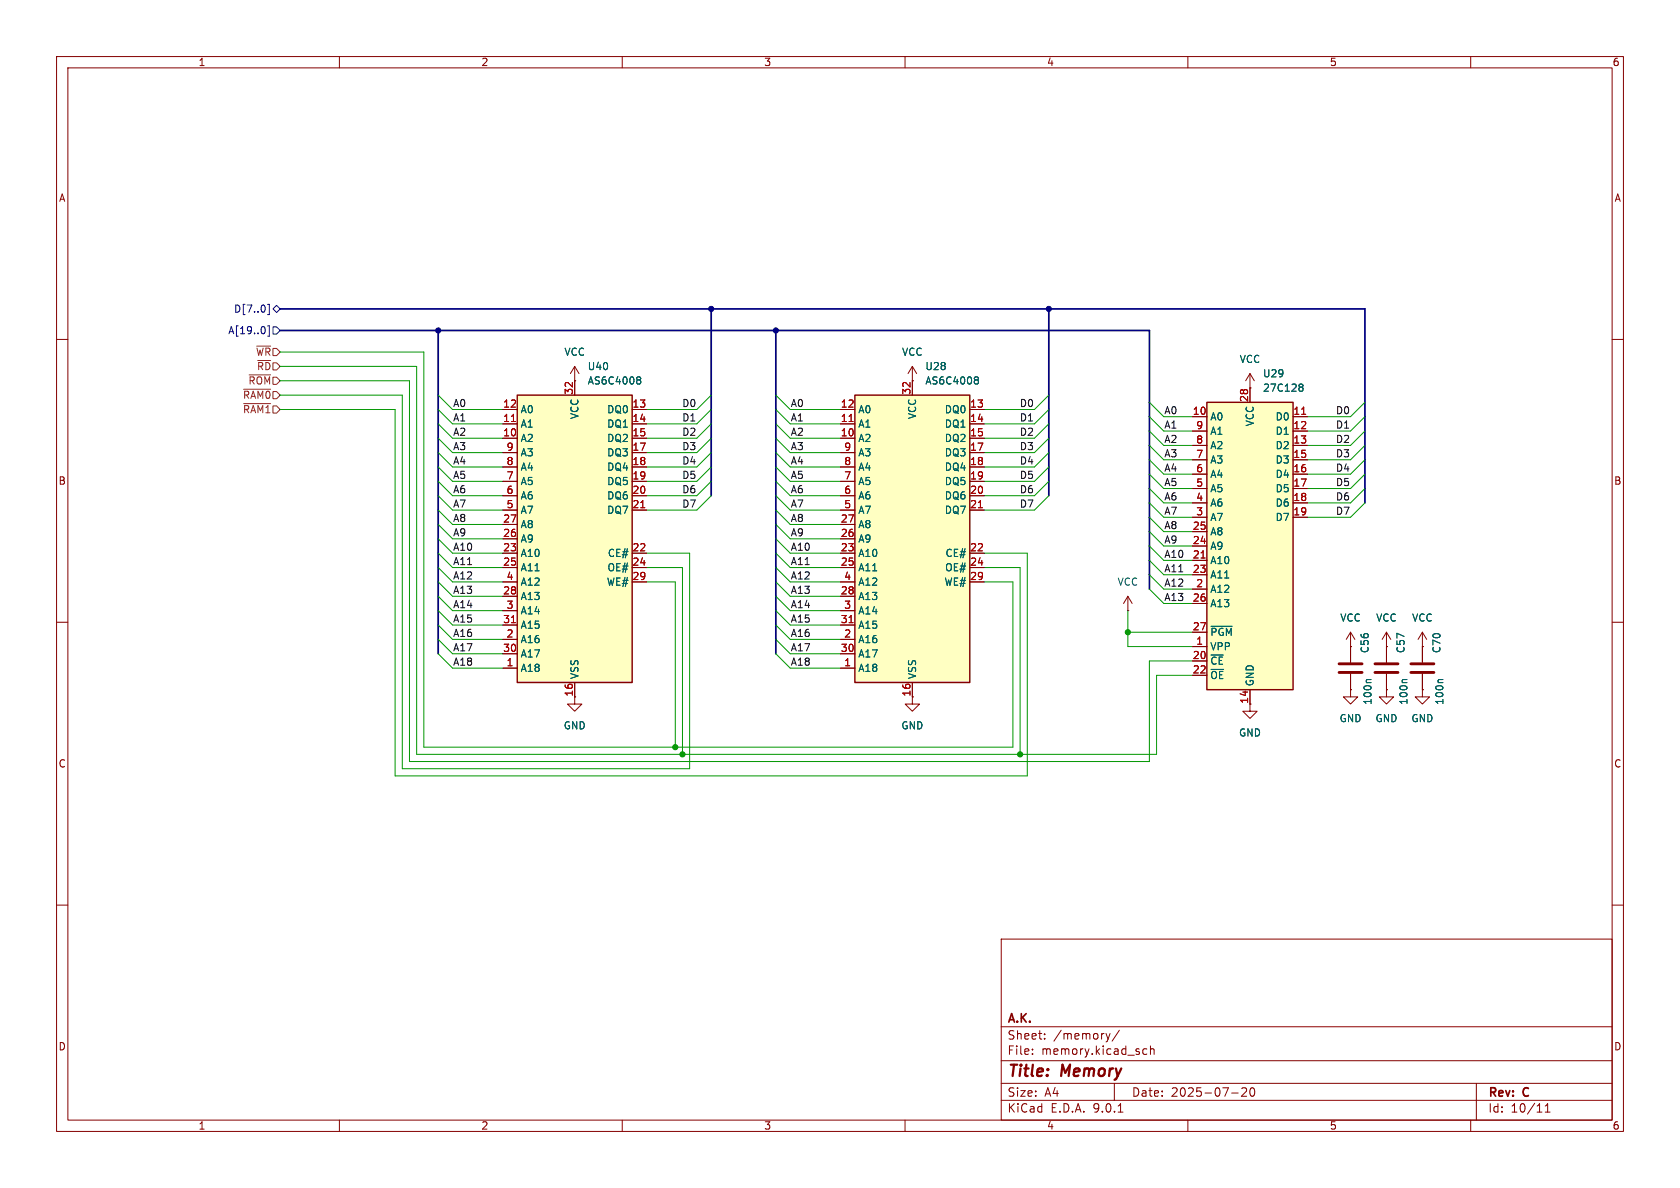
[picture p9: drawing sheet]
<svg xmlns="http://www.w3.org/2000/svg" width="297mm" height="210mm" viewBox="0 0 297 210" stroke-linecap="round" stroke-linejoin="round" font-family="sans-serif">
<g fill="none" stroke="#840000" stroke-width=".18">
<path d="M10 10h277v190h-277zM12 12h273v186h-273zM60 10v2M110 10v2M160 10v2M210 10v2M260 10v2M10 60h2M285 60h2M10 110h2M199.4 108h.1M199.4 105.4l-.8 1.3"/>
<path d="M199.4 105.4l.8 1.3M199.4 105.4v2.6M251.5 114.3v2.8M251.5 119.1v2.8M285 110h2M161.3 123.2v1.3h1.3l-1.3 1.2-1.3-1.2h1.3M10 160h2M177 166h108v32h-108zM285 160h2M60 198v2M110 198v2M160 198v2"/>
<path d="M177 194.5h108M177 191.5h108M177 187.5h108M177 181.5h108M182.5 186.3v.1M182.5 185.5v.1M184.7 183.6v.1M184.7 182.8v.1M195.5 182.7l.4 1M195.9 183.7l-.2 .4M196.2 182.7l-.3 1M197 191.5v3"/>
<path d="M197.7 196.6h.8M197.9 182.1l-1.3 2M202 186.1l.3 .3 .4-.1M202.7 185.5l-.4-.1-.3 .3M203.4 185.5l.2-.1 .4 .1v.9M203.4 184.9v1.5M210 198v2M217.7 193.2h1.2M219.5 192.4l.6-.1 .2 .1 .1 .3-.9 1.1h.9M221.1 192.4l.2-.1a.81 .81 0 0 1 .6 .6 .81 .81 0 0 1-.3 .8l-.1 .1a.81 .81 0 0 1-.4-1.4zM260 198v2M261 191.5v6.5"/>
<path d="M273.2 196.6h.8M273.2 195.5l.4-.4v1.5"/>
</g>
<path d="M249.4 117.3h4.1M249.4 118.9h4.1" fill="none" stroke="#840000" stroke-width=".51"/>
<path d="M255.1 120.1h-.7l-.2 .2" fill="none" stroke="#006464" stroke-width=".18"/>
<path d="M151.1 69.9h20.3v50.8h-20.3z" fill="#ffffc2"/>
<path d="M151.1 69.9h20.3v50.8h-20.3z" fill="none" stroke="#840000" stroke-width=".25"/>
<g fill="none" stroke="#840000" stroke-width=".18">
<path d="M148.6 72.4h2.5M148.6 74.9h2.5M148.6 77.5h2.5M161.3 67.3v2.6M171.4 72.4h2.6M171.4 74.9h2.6M171.4 77.5h2.6M148.6 80h2.5M148.6 82.6h2.5M148.6 85.1h2.5M148.6 87.6h2.5M148.6 90.2h2.5"/>
<path d="M148.6 92.7h2.5M148.6 95.3h2.5M148.6 97.8h2.5M171.4 80h2.6M171.4 82.6h2.6M171.4 85.1h2.6M171.4 87.6h2.6M171.4 90.2h2.6M171.4 97.8h2.6M148.6 100.3h2.5M148.6 102.9h2.5M148.6 105.4h2.5"/>
<path d="M148.6 108h2.5M148.6 110.5h2.5M148.6 113h2.5M148.6 115.6h2.5M148.6 118.1h2.5M171.4 100.3h2.6M171.4 102.9h2.6M161.3 120.7v2.5"/>
</g>
<path d="M150.1 74.5h.7M173 89.8h.7M150.1 110.1h.7" fill="none" stroke="#a90000" stroke-width=".18"/>
<path d="M172.5 66.6h.2l.3 .3-.3 .3M172.5 67.2h.2M172.7 67.2l.3 .2v.2l-.2 .2-.3 .1" fill="none" stroke="#006464" stroke-width=".18"/>
<path d="M213.4 71.1h15.2v50.8h-15.2z" fill="#ffffc2"/>
<path d="M213.4 71.1h15.2v50.8h-15.2z" fill="none" stroke="#840000" stroke-width=".25"/>
<g fill="none" stroke="#840000" stroke-width=".18">
<path d="M101.6 67.3h.1M101.6 64.8l-.8 1.2M101.6 64.8l.8 1.2M101.6 64.8v2.5M161.3 67.3h.1M161.3 64.8l-.8 1.2M161.3 64.8l.8 1.2M161.3 64.8v2.5M210.8 73.7h2.6M210.8 76.2h2.6M210.8 78.7h2.6M221 68.6h.1"/>
<path d="M221 66v5.1M221 66l-.8 1.3M221 66l.7 1.3M228.6 73.7h2.5M228.6 76.2h2.5M228.6 78.7h2.5M210.8 81.3h2.6M210.8 83.8h2.6M210.8 86.4h2.6M210.8 88.9h2.6M210.8 91.4h2.6M210.8 94h2.6"/>
<path d="M210.8 96.5h2.6M210.8 99.1h2.6M228.6 81.3h2.5M228.6 83.8h2.5M228.6 86.4h2.5M228.6 88.9h2.5M228.6 91.4h2.5M210.8 101.6h2.6M210.8 104.1h2.6M210.8 106.7h2.6M210.8 111.8h2.6M210.8 114.3h2.6"/>
<path d="M210.8 116.8h2.6M210.8 119.4h2.6M238.8 114.3h.1M238.8 111.8l-.8 1.2M238.8 111.8l.7 1.2M238.8 111.8v5.3M238.8 119.1v2.8M245.1 114.3h.1M245.1 111.8v5.3M245.1 119.1v2.8M245.1 111.8l-.8 1.2M245.1 111.8l.8 1.2"/>
<path d="M251.5 114.3h.1M251.5 111.8l-.8 1.2M251.5 111.8l.7 1.2M251.5 111.8v2.5M221 121.9v3.8h1.2l-1.2 1.3-1.3-1.3h1.3M238.8 121.9v1.3h1.2l-1.2 1.3-1.3-1.3h1.3M238.8 121.9h.1M245.1 121.9v1.3h1.3l-1.3 1.3-1.3-1.3h1.3M245.1 121.9h.1M251.5 121.9v1.3h1.2l-1.2 1.3-1.3-1.3h1.3M251.5 121.9h.1"/>
</g>
<path d="M230.1 73.2h.7M212.3 98.6h.8" fill="none" stroke="#a90000" stroke-width=".18"/>
<path d="M229.9 67.9h.2l.3 .2-.3 .3M229.9 68.4h.2M230.1 68.4l.3 .3v.2l-.2 .2-.3 .1M214.1 110.7h3.7M242.4 120.1h-.7l-.2 .2M248.7 120.1h-.6l-.2 .2" fill="none" stroke="#006464" stroke-width=".18"/>
<path d="M236.7 117.3h4.1M236.7 118.9h4.1M243.1 117.3h4M243.1 118.9h4" fill="none" stroke="#840000" stroke-width=".51"/>
<path d="M91.4 69.9h20.4v50.8h-20.4z" fill="#ffffc2"/>
<path d="M91.4 69.9h20.4v50.8h-20.4z" fill="none" stroke="#840000" stroke-width=".25"/>
<g fill="none" stroke="#840000" stroke-width=".18">
<path d="M88.9 72.4h2.5M88.9 74.9h2.5M88.9 77.5h2.5M101.6 67.3h.1M101.6 67.3v2.6M111.8 72.4h2.5M111.8 74.9h2.5M111.8 77.5h2.5M148.6 72.4h2.5M148.6 74.9h2.5M148.6 77.5h2.5M161.3 67.3h.1"/>
<path d="M161.3 67.3v2.6M171.4 72.4h2.6M171.4 74.9h2.6M171.4 77.5h2.6M210.8 73.7h2.6M210.8 76.2h2.6M210.8 78.7h2.6M221 68.6h.1M221 68.6v2.5M228.6 73.7h2.5M228.6 76.2h2.5M228.6 78.7h2.5"/>
<path d="M88.9 80h2.5M88.9 82.6h2.5M88.9 85.1h2.5M88.9 87.6h2.5M88.9 90.2h2.5M88.9 92.7h2.5M88.9 95.3h2.5M88.9 97.8h2.5M111.8 80h2.5M111.8 82.6h2.5M111.8 85.1h2.5M111.8 87.6h2.5"/>
<path d="M111.8 90.2h2.5M111.8 97.8h2.5M148.6 80h2.5M148.6 82.6h2.5M148.6 85.1h2.5M148.6 87.6h2.5M148.6 90.2h2.5M148.6 92.7h2.5M148.6 95.3h2.5M148.6 97.8h2.5M171.4 80h2.6M171.4 82.6h2.6"/>
<path d="M171.4 85.1h2.6M171.4 87.6h2.6M171.4 90.2h2.6M171.4 97.8h2.6M210.8 81.3h2.6M210.8 83.8h2.6M210.8 86.4h2.6M210.8 88.9h2.6M210.8 91.4h2.6M210.8 94h2.6M210.8 96.5h2.6M210.8 99.1h2.6"/>
<path d="M228.6 81.3h2.5M228.6 83.8h2.5M228.6 86.4h2.5M228.6 88.9h2.5M228.6 91.4h2.5M88.9 100.3h2.5M88.9 102.9h2.5M88.9 105.4h2.5M88.9 108h2.5M88.9 110.5h2.5M88.9 113h2.5M88.9 115.6h2.5"/>
<path d="M88.9 118.1h2.5M111.8 100.3h2.5M111.8 102.9h2.5M148.6 100.3h2.5M148.6 102.9h2.5M148.6 105.4h2.5M148.6 108h2.5M148.6 110.5h2.5M148.6 113h2.5M148.6 115.6h2.5M148.6 118.1h2.5M171.4 100.3h2.6"/>
<path d="M171.4 102.9h2.6M210.8 101.6h2.6M210.8 104.1h2.6M210.8 106.7h2.6M210.8 111.8h2.6M210.8 114.3h2.6M210.8 116.8h2.6M210.8 119.4h2.6M238.8 114.3h.1M238.8 114.3v2.8M238.8 119.1v2.8M245.1 114.3h.1"/>
<path d="M245.1 114.3v2.8M245.1 119.1v2.8M251.5 114.3h.1M251.5 114.3v2.8M251.5 119.1v2.8M101.6 120.7v3.8h1.3l-1.3 1.2-1.3-1.2h1.3M161.3 120.7v2.5M221 121.9v2.6M238.8 121.9h.1M245.1 121.9h.1M251.5 121.9h.1"/>
</g>
<path d="M90.4 74.5h.7M150.1 74.5h.7M230.1 73.2h.7M113.3 89.8h.7M173 89.8h.7M212.3 98.6h.8M90.4 110.1h.7M150.1 110.1h.7" fill="none" stroke="#a90000" stroke-width=".18"/>
<g fill="none" stroke="#006464" stroke-width=".18">
<path d="M112.8 66.6h.2l.3 .3-.3 .3M112.8 67.2h.2M113 67.2l.3 .2v.2l-.1 .2-.4 .1M172.5 66.6h.2l.3 .3-.3 .3M172.5 67.2h.2M172.7 67.2l.3 .2v.2l-.2 .2-.3 .1M229.9 67.9h.2l.3 .2-.3 .3M229.9 68.4h.2M230.1 68.4l.3 .3v.2l-.2 .2-.3 .1M214.1 110.7h3.7M242.4 120.1h-.7l-.2 .2M248.7 120.1h-.6l-.2 .2"/>
<path d="M255.1 120.1h-.7l-.2 .2"/>
</g>
<path d="M46.8 58v.8M47.3 57.6h.3v1.8h-.3M47.3 53.8h.3v1.8h-.3M48.3 57.8h.6l.6 .6-.6 .7h-.6zM48.9 54l.6 .6-.6 .6-.6-.6z" fill="none" stroke="#000084" stroke-width=".18"/>
<path d="M43.1 71.3h4.7M43.1 68.8h4.7M44 66.3h3.8M45.4 61.2h2.4" fill="none" stroke="#725600" stroke-width=".18"/>
<path d="M49.5 58.4h153.7v45.7M49.5 54.6h191.8v34.3M77.5 58.4v57.2M125.7 54.6v33M137.2 58.4v57.2M185.4 54.6v33" fill="none" stroke="#000084" stroke-width=".3"/>
<g fill="none" stroke="#009600" stroke-width=".18">
<path d="M49.5 72.4h20.3v64.8h111.8v-39.4h-7.6M49.5 69.9h21.6v66h50.8v-38.1h-7.6M49.5 67.3h22.9v67.3h130.8v-17.8h7.6M49.5 62.2h25.4v69.9h104.2v-29.2h-5.1M49.5 64.8h24.2v68.6h130.8v-14h6.3M77.5 69.9l2.5 2.5h8.9M77.5 77.5l2.5 2.5h8.9M77.5 72.4l2.5 2.5h8.9M77.5 74.9l2.5 2.6h8.9M125.7 69.9l-2.5 2.5h-8.9M125.7 77.5l-2.5 2.5h-8.9M125.7 72.4l-2.5 2.5h-8.9"/>
<path d="M125.7 74.9l-2.5 2.6h-8.9M137.2 69.9l2.5 2.5h8.9M137.2 77.5l2.5 2.5h8.9M137.2 72.4l2.5 2.5h8.9M137.2 74.9l2.5 2.6h8.9M185.4 69.9l-2.5 2.5h-8.9M185.4 77.5l-2.5 2.5h-8.9M185.4 72.4l-2.5 2.5h-8.9M185.4 74.9l-2.5 2.6h-8.9M203.2 73.7l2.5 2.5h5.1M203.2 76.2l2.5 2.5h5.1M203.2 71.1l2.5 2.6h5.1"/>
<path d="M203.2 78.7l2.5 2.6h5.1M241.3 73.7l-2.5 2.5h-7.7M241.3 76.2l-2.5 2.5h-7.7M241.3 71.1l-2.5 2.6h-7.7M241.3 78.7l-2.5 2.6h-7.7M77.5 82.6l2.5 2.5h8.9M77.5 87.6l2.5 2.6h8.9M77.5 97.8l2.5 2.5h8.9M77.5 95.3l2.5 2.5h8.9M77.5 90.2l2.5 2.5h8.9M77.5 85.1l2.5 2.5h8.9M77.5 80l2.5 2.6h8.9"/>
<path d="M77.5 92.7l2.5 2.6h8.9M125.7 82.6l-2.5 2.5h-8.9M125.7 87.6l-2.5 2.6h-8.9M125.7 85.1l-2.5 2.5h-8.9M125.7 80l-2.5 2.6h-8.9M137.2 82.6l2.5 2.5h8.9M137.2 87.6l2.5 2.6h8.9M137.2 97.8l2.5 2.5h8.9M137.2 95.3l2.5 2.5h8.9M137.2 90.2l2.5 2.5h8.9M137.2 85.1l2.5 2.5h8.9M137.2 80l2.5 2.6h8.9"/>
<path d="M137.2 92.7l2.5 2.6h8.9M185.4 82.6l-2.5 2.5h-8.9M185.4 87.6l-2.5 2.6h-8.9M185.4 85.1l-2.5 2.5h-8.9M185.4 80l-2.5 2.6h-8.9M203.2 86.4l2.5 2.5h5.1M203.2 81.3l2.5 2.5h5.1M203.2 99.1l2.5 2.5h5.1M203.2 91.4l2.5 2.6h5.1M203.2 88.9l2.5 2.5h5.1M203.2 83.8l2.5 2.6h5.1M203.2 94l2.5 2.5h5.1"/>
<path d="M203.2 96.5l2.5 2.6h5.1M241.3 86.4l-2.5 2.5h-7.7M241.3 81.3l-2.5 2.5h-7.7M241.3 88.9l-2.5 2.5h-7.7M241.3 83.8l-2.5 2.6h-7.7M77.5 113l2.5 2.6h8.9M77.5 100.3l2.5 2.6h8.9M77.5 115.6l2.5 2.5h8.9M77.5 105.4l2.5 2.6h8.9M77.5 108l2.5 2.5h8.9M77.5 102.9l2.5 2.5h8.9M77.5 110.5l2.5 2.5h8.9"/>
<path d="M114.3 102.9h5.1v29.2M114.3 100.3h6.3v33.1M137.2 113l2.5 2.6h8.9M137.2 100.3l2.5 2.6h8.9M137.2 115.6l2.5 2.5h8.9M137.2 105.4l2.5 2.6h8.9M137.2 108l2.5 2.5h8.9M137.2 102.9l2.5 2.5h8.9M137.2 110.5l2.5 2.5h8.9M174 100.3h6.3v33.1M199.4 108v6.3h11.4M199.4 111.8h11.4"/>
<path d="M203.2 101.6l2.5 2.5h5.1M203.2 104.1l2.5 2.6h5.1"/>
</g>
<g fill="#000084" stroke="#000084" stroke-width=".18">
<circle cx="137.2" cy="58.4" r=".46"/>
<circle cx="185.4" cy="54.6" r=".46"/>
<circle cx="125.7" cy="54.6" r=".46"/>
<circle cx="77.5" cy="58.4" r=".46"/>
</g>
<g fill="#009600" stroke="#009600" stroke-width=".18">
<circle cx="199.4" cy="111.8" r=".46"/>
<circle cx="180.3" cy="133.4" r=".46"/>
<circle cx="120.6" cy="133.4" r=".46"/>
<circle cx="119.4" cy="132.1" r=".46"/>
</g>
<g font-size="2.8" fill="#840000">
<text x="178" y="190.9">Title:</text>
<text x="187.7" y="190.9">Memory</text>
</g>
<g font-size="2.1" fill="#840000">
<text x="178" y="184">Sheet:</text>
<text x="178" y="181.2">A.K.</text>
<text x="186.2" y="184">/memory/</text>
<text x="178" y="186.7">File:</text>
<text x="184.1" y="186.7">memory.kicad_sch</text>
<text x="178" y="196.9">KiCad</text>
<text x="178" y="194.1">Size:</text>
<text x="184.7" y="194.1">A4</text>
<text x="185.7" y="196.9">E.D.A.</text>
<text x="193.3" y="196.9">9.0.1</text>
<text x="200" y="194.1">Date:</text>
<text x="207" y="194.1">2025-07-20</text>
<text x="263" y="194.3">Rev:</text>
<text x="263" y="196.9">Id:</text>
<text x="267.1" y="196.9">10/11</text>
<text x="269.4" y="194.3">C</text>
</g>
<g font-size="1.8" fill="#840000">
<text x="35" y="11.9">1</text>
<text x="85" y="11.9">2</text>
<text x="135" y="11.9">3</text>
<text x="185" y="11.9">4</text>
<text x="235" y="11.9">5</text>
<text x="285" y="11.9">6</text>
<text x="10.3" y="35.9">A</text>
<text x="285.3" y="35.9">A</text>
<text x="10.3" y="85.9">B</text>
<text x="285.3" y="85.9">B</text>
<text x="101.3" y="123.2" transform="rotate(-90 101.3 123.2)">16</text>
<text x="220.7" y="124.5" transform="rotate(-90 220.7 124.5)">14</text>
<text x="10.3" y="135.9">C</text>
<text x="285.3" y="135.9">C</text>
<text x="10.3" y="185.9">D</text>
<text x="285.3" y="185.9">D</text>
<text x="35" y="199.9">1</text>
<text x="85" y="199.9">2</text>
<text x="135" y="199.9">3</text>
<text x="185" y="199.9">4</text>
<text x="235" y="199.9">5</text>
<text x="285" y="199.9">6</text>
</g>
<g font-size="1.8" fill="#000084">
<text x="40.2" y="59.3">A[19..0]</text>
<text x="41.3" y="55.5">D[7..0]</text>
</g>
<g font-size="1.8" fill="#725600">
<text x="45.1" y="63.1">~{WR}</text>
<text x="45.3" y="65.6">~{RD}</text>
<text x="42.8" y="70.7">~{RAM0}</text>
<text x="43.8" y="68.2">~{ROM}</text>
<text x="42.8" y="73.3">~{RAM1}</text>
</g>
<g font-size="1.8" fill="#006464">
<text x="99.7" y="63.1">VCC</text>
<text x="103.8" y="65.6">U40</text>
<text x="159.4" y="63.1">VCC</text>
<text x="163.5" y="65.6">U28</text>
<text x="219.1" y="64.4">VCC</text>
<text x="103.8" y="68.2">AS6C4008</text>
<text x="163.5" y="68.2">AS6C4008</text>
<text x="223.2" y="66.9">U29</text>
<text x="223.2" y="69.4">27C128</text>
<text x="91.9" y="73.3">A0</text>
<text x="91.9" y="75.8">A1</text>
<text x="102.5" y="74.2" transform="rotate(-90 102.5 74.2)">VCC</text>
<text x="107.2" y="73.3">DQ0</text>
<text x="107.2" y="75.8">DQ1</text>
<text x="151.6" y="73.3">A0</text>
<text x="151.6" y="75.8">A1</text>
<text x="162.2" y="74.2" transform="rotate(-90 162.2 74.2)">VCC</text>
<text x="166.9" y="73.3">DQ0</text>
<text x="166.9" y="75.8">DQ1</text>
<text x="213.9" y="74.5">A0</text>
<text x="213.9" y="77.1">A1</text>
<text x="221.8" y="75.5" transform="rotate(-90 221.8 75.5)">VCC</text>
<text x="225.4" y="74.5">D0</text>
<text x="225.4" y="77.1">D1</text>
<text x="91.9" y="78.3">A2</text>
<text x="91.9" y="80.9">A3</text>
<text x="91.9" y="83.4">A4</text>
<text x="107.2" y="78.3">DQ2</text>
<text x="107.2" y="80.9">DQ3</text>
<text x="107.2" y="83.4">DQ4</text>
<text x="151.6" y="78.3">A2</text>
<text x="151.6" y="80.9">A3</text>
<text x="151.6" y="83.4">A4</text>
<text x="166.9" y="78.3">DQ2</text>
<text x="166.9" y="80.9">DQ3</text>
<text x="166.9" y="83.4">DQ4</text>
<text x="213.9" y="79.6">A2</text>
<text x="213.9" y="82.1">A3</text>
<text x="225.4" y="79.6">D2</text>
<text x="225.4" y="82.1">D3</text>
<text x="91.9" y="86">A5</text>
<text x="91.9" y="88.5">A6</text>
<text x="107.2" y="86">DQ5</text>
<text x="107.2" y="88.5">DQ6</text>
<text x="151.6" y="86">A5</text>
<text x="151.6" y="88.5">A6</text>
<text x="166.9" y="86">DQ5</text>
<text x="166.9" y="88.5">DQ6</text>
<text x="213.9" y="84.7">A4</text>
<text x="213.9" y="87.2">A5</text>
<text x="213.9" y="89.8">A6</text>
<text x="225.4" y="84.7">D4</text>
<text x="225.4" y="87.2">D5</text>
<text x="225.4" y="89.8">D6</text>
<text x="91.9" y="91">A7</text>
<text x="91.9" y="93.6">A8</text>
<text x="107.2" y="91">DQ7</text>
<text x="151.6" y="91">A7</text>
<text x="151.6" y="93.6">A8</text>
<text x="166.9" y="91">DQ7</text>
<text x="213.9" y="92.3">A7</text>
<text x="213.9" y="94.8">A8</text>
<text x="225.4" y="92.3">D7</text>
<text x="91.9" y="96.1">A9</text>
<text x="91.9" y="98.7">A10</text>
<text x="91.9" y="101.2">A11</text>
<text x="107.3" y="101.2">OE#</text>
<text x="107.4" y="98.7">CE#</text>
<text x="151.6" y="96.1">A9</text>
<text x="151.6" y="98.7">A10</text>
<text x="151.6" y="101.2">A11</text>
<text x="167" y="101.2">OE#</text>
<text x="167" y="98.7">CE#</text>
<text x="213.9" y="97.4">A9</text>
<text x="213.9" y="99.9">A10</text>
<text x="91.9" y="103.7">A12</text>
<text x="91.9" y="106.3">A13</text>
<text x="107.2" y="103.7">WE#</text>
<text x="151.6" y="103.7">A12</text>
<text x="151.6" y="106.3">A13</text>
<text x="166.9" y="103.7">WE#</text>
<text x="197.5" y="103.7">VCC</text>
<text x="213.9" y="102.5">A11</text>
<text x="213.9" y="105">A12</text>
<text x="213.9" y="107.5">A13</text>
<text x="91.9" y="108.8">A14</text>
<text x="91.9" y="111.4">A15</text>
<text x="91.9" y="113.9">A16</text>
<text x="151.6" y="108.8">A14</text>
<text x="151.6" y="111.4">A15</text>
<text x="151.6" y="113.9">A16</text>
<text x="213.9" y="112.6">~{PGM}</text>
<text x="236.8" y="110.1">VCC</text>
<text x="243.2" y="110.1">VCC</text>
<text x="249.5" y="110.1">VCC</text>
<text x="91.9" y="116.4">A17</text>
<text x="91.9" y="119">A18</text>
<text x="151.6" y="116.4">A17</text>
<text x="151.6" y="119">A18</text>
<text x="213.9" y="115.2">VPP</text>
<text x="213.9" y="117.7">~{CE}</text>
<text x="242.2" y="115.6" transform="rotate(-90 242.2 115.6)">C56</text>
<text x="248.5" y="115.6" transform="rotate(-90 248.5 115.6)">C57</text>
<text x="254.9" y="115.6" transform="rotate(-90 254.9 115.6)">C70</text>
<text x="102.5" y="120.1" transform="rotate(-90 102.5 120.1)">VSS</text>
<text x="162.2" y="120.1" transform="rotate(-90 162.2 120.1)">VSS</text>
<text x="213.9" y="120.2">~{OE}</text>
<text x="221.8" y="121.4" transform="rotate(-90 221.8 121.4)">GND</text>
<text x="242.7" y="124.7" transform="rotate(-90 242.7 124.7)">100n</text>
<text x="249" y="124.7" transform="rotate(-90 249 124.7)">100n</text>
<text x="255.4" y="124.7" transform="rotate(-90 255.4 124.7)">100n</text>
<text x="99.6" y="129.1">GND</text>
<text x="159.3" y="129.1">GND</text>
<text x="218.9" y="130.4">GND</text>
<text x="236.7" y="127.9">GND</text>
<text x="243.1" y="127.9">GND</text>
<text x="249.4" y="127.9">GND</text>
</g>
<g font-size="1.8" fill="#a90000">
<text x="101.3" y="69.9" transform="rotate(-90 101.3 69.9)">32</text>
<text x="161" y="69.9" transform="rotate(-90 161 69.9)">32</text>
<text x="220.7" y="71.2" transform="rotate(-90 220.7 71.2)">28</text>
<text x="88.9" y="72.1">12</text>
<text x="88.9" y="74.7">11</text>
<text x="88.9" y="77.2">10</text>
<text x="111.7" y="72.1">13</text>
<text x="111.7" y="74.7">14</text>
<text x="111.7" y="77.2">15</text>
<text x="148.5" y="72.1">12</text>
<text x="148.5" y="74.7">11</text>
<text x="148.5" y="77.2">10</text>
<text x="171.4" y="72.1">13</text>
<text x="171.4" y="74.7">14</text>
<text x="171.4" y="77.2">15</text>
<text x="210.8" y="73.4">10</text>
<text x="211.4" y="75.9">9</text>
<text x="228.6" y="73.4">11</text>
<text x="228.6" y="75.9">12</text>
<text x="89.5" y="79.8">9</text>
<text x="89.5" y="82.3">8</text>
<text x="111.7" y="79.8">17</text>
<text x="111.7" y="82.3">18</text>
<text x="149.2" y="79.8">9</text>
<text x="149.2" y="82.3">8</text>
<text x="171.4" y="79.8">17</text>
<text x="171.4" y="82.3">18</text>
<text x="211.4" y="78.5">8</text>
<text x="211.4" y="81">7</text>
<text x="211.4" y="83.6">6</text>
<text x="228.6" y="78.5">13</text>
<text x="228.6" y="81">15</text>
<text x="228.6" y="83.6">16</text>
<text x="89.5" y="84.8">7</text>
<text x="89.5" y="87.4">6</text>
<text x="89.5" y="89.9">5</text>
<text x="111.7" y="84.8">19</text>
<text x="111.7" y="87.4">20</text>
<text x="111.7" y="89.9">21</text>
<text x="149.2" y="84.8">7</text>
<text x="149.2" y="87.4">6</text>
<text x="149.2" y="89.9">5</text>
<text x="171.4" y="84.8">19</text>
<text x="171.4" y="87.4">20</text>
<text x="171.4" y="89.9">21</text>
<text x="211.4" y="86.1">5</text>
<text x="211.4" y="88.6">4</text>
<text x="228.6" y="86.1">17</text>
<text x="228.6" y="88.6">18</text>
<text x="88.9" y="92.5">27</text>
<text x="88.9" y="95">26</text>
<text x="148.5" y="92.5">27</text>
<text x="148.5" y="95">26</text>
<text x="210.8" y="93.7">25</text>
<text x="211.4" y="91.2">3</text>
<text x="228.6" y="91.2">19</text>
<text x="88.9" y="97.5">23</text>
<text x="88.9" y="100.1">25</text>
<text x="111.7" y="97.5">22</text>
<text x="111.7" y="100.1">24</text>
<text x="148.5" y="97.5">23</text>
<text x="148.5" y="100.1">25</text>
<text x="171.4" y="97.5">22</text>
<text x="171.4" y="100.1">24</text>
<text x="210.8" y="96.3">24</text>
<text x="210.8" y="98.8">21</text>
<text x="210.8" y="101.3">23</text>
<text x="88.9" y="105.2">28</text>
<text x="89.5" y="102.6">4</text>
<text x="89.5" y="107.7">3</text>
<text x="111.7" y="102.6">29</text>
<text x="148.5" y="105.2">28</text>
<text x="149.2" y="102.6">4</text>
<text x="149.2" y="107.7">3</text>
<text x="171.4" y="102.6">29</text>
<text x="210.8" y="106.4">26</text>
<text x="211.4" y="103.9">2</text>
<text x="88.9" y="110.2">31</text>
<text x="89.5" y="112.8">2</text>
<text x="148.5" y="110.2">31</text>
<text x="149.2" y="112.8">2</text>
<text x="210.8" y="111.5">27</text>
<text x="88.9" y="115.3">30</text>
<text x="89.5" y="117.9">1</text>
<text x="148.5" y="115.3">30</text>
<text x="149.2" y="117.9">1</text>
<text x="210.8" y="116.6">20</text>
<text x="210.8" y="119.1">22</text>
<text x="211.4" y="114">1</text>
<text x="161" y="123.2" transform="rotate(-90 161 123.2)">16</text>
</g>
<g font-size="1.8" fill="#0f0f0f">
<text x="80" y="72">A0</text>
<text x="80" y="77.1">A2</text>
<text x="80" y="74.6">A1</text>
<text x="120.5" y="74.6">D1</text>
<text x="120.5" y="72">D0</text>
<text x="120.5" y="77.1">D2</text>
<text x="139.7" y="77.1">A2</text>
<text x="139.7" y="74.6">A1</text>
<text x="139.7" y="72">A0</text>
<text x="180.2" y="74.6">D1</text>
<text x="180.2" y="72">D0</text>
<text x="180.2" y="77.1">D2</text>
<text x="205.7" y="73.3">A0</text>
<text x="205.7" y="75.9">A1</text>
<text x="236.1" y="73.3">D0</text>
<text x="236.1" y="75.9">D1</text>
<text x="80" y="82.2">A4</text>
<text x="80" y="79.7">A3</text>
<text x="120.5" y="79.7">D3</text>
<text x="120.5" y="82.2">D4</text>
<text x="139.7" y="79.7">A3</text>
<text x="139.7" y="82.2">A4</text>
<text x="180.2" y="82.2">D4</text>
<text x="180.2" y="79.7">D3</text>
<text x="205.7" y="83.5">A4</text>
<text x="205.7" y="80.9">A3</text>
<text x="205.7" y="78.4">A2</text>
<text x="236.1" y="78.4">D2</text>
<text x="236.1" y="80.9">D3</text>
<text x="236.1" y="83.5">D4</text>
<text x="80" y="84.7">A5</text>
<text x="80" y="87.3">A6</text>
<text x="80" y="89.8">A7</text>
<text x="120.5" y="87.3">D6</text>
<text x="120.5" y="84.7">D5</text>
<text x="120.5" y="89.8">D7</text>
<text x="139.7" y="89.8">A7</text>
<text x="139.7" y="84.7">A5</text>
<text x="139.7" y="87.3">A6</text>
<text x="180.2" y="84.7">D5</text>
<text x="180.2" y="89.8">D7</text>
<text x="180.2" y="87.3">D6</text>
<text x="205.7" y="88.6">A6</text>
<text x="205.7" y="86">A5</text>
<text x="236.1" y="86">D5</text>
<text x="236.1" y="88.6">D6</text>
<text x="80" y="92.4">A8</text>
<text x="80" y="94.9">A9</text>
<text x="139.7" y="94.9">A9</text>
<text x="139.7" y="92.4">A8</text>
<text x="205.7" y="91.1">A7</text>
<text x="205.7" y="93.6">A8</text>
<text x="236.1" y="91.1">D7</text>
<text x="80" y="97.4">A10</text>
<text x="80" y="100">A11</text>
<text x="139.7" y="100">A11</text>
<text x="139.7" y="97.4">A10</text>
<text x="205.7" y="96.2">A9</text>
<text x="205.7" y="98.7">A10</text>
<text x="205.7" y="101.3">A11</text>
<text x="80" y="102.5">A12</text>
<text x="80" y="105.1">A13</text>
<text x="80" y="107.6">A14</text>
<text x="139.7" y="105.1">A13</text>
<text x="139.7" y="107.6">A14</text>
<text x="139.7" y="102.5">A12</text>
<text x="205.7" y="103.8">A12</text>
<text x="205.7" y="106.3">A13</text>
<text x="80" y="110.1">A15</text>
<text x="80" y="112.7">A16</text>
<text x="139.7" y="110.1">A15</text>
<text x="139.7" y="112.7">A16</text>
<text x="80" y="115.2">A17</text>
<text x="80" y="117.8">A18</text>
<text x="139.7" y="117.8">A18</text>
<text x="139.7" y="115.2">A17</text>
</g>
</svg>
